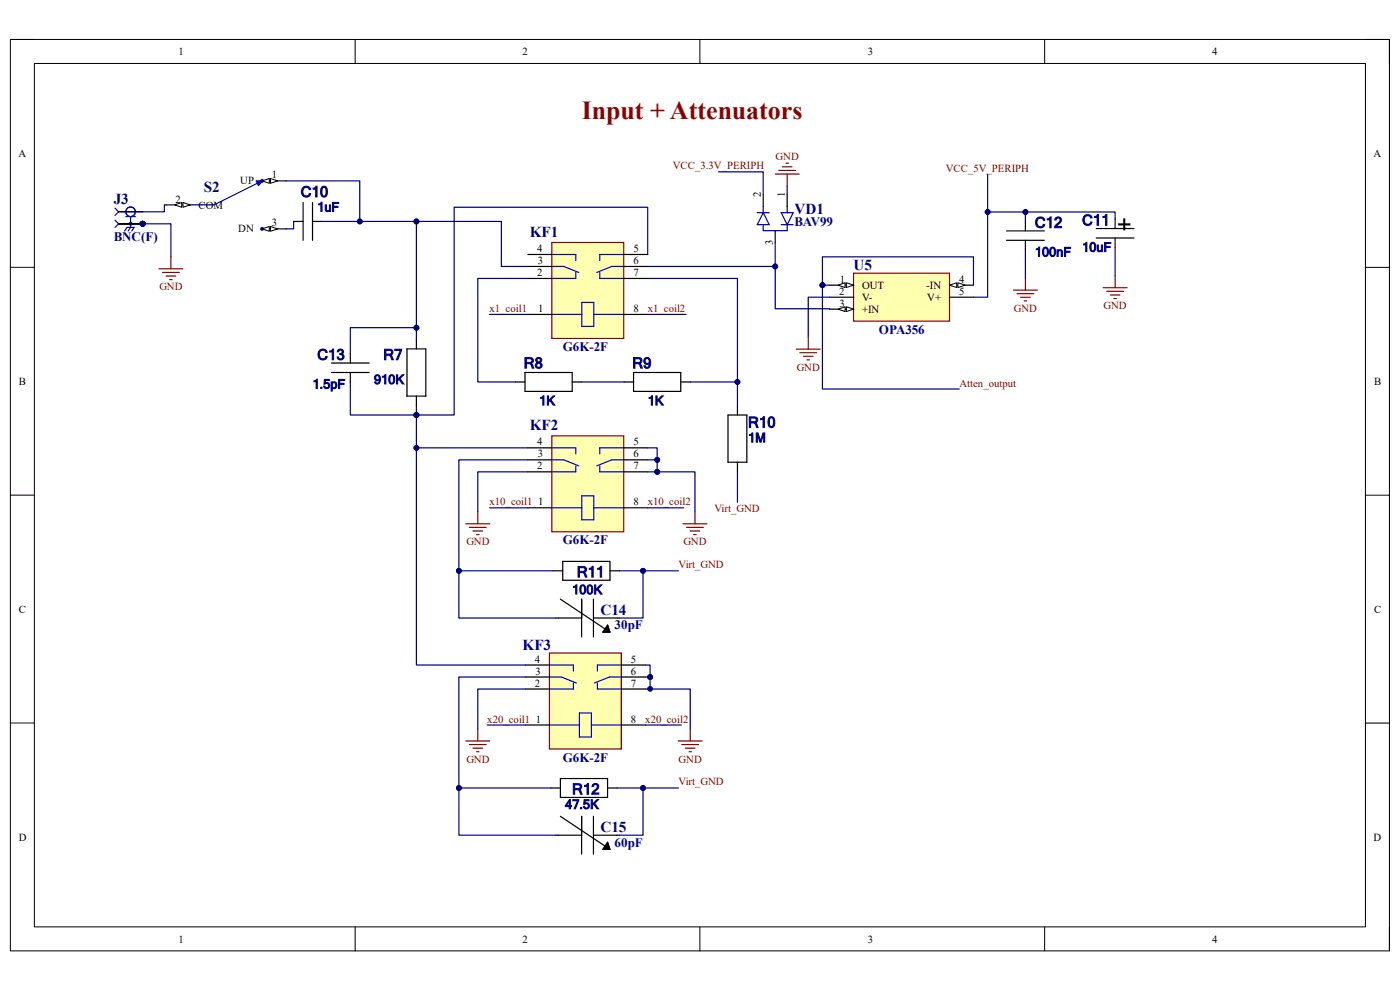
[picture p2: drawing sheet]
<svg xmlns="http://www.w3.org/2000/svg" width="297mm" height="210mm" viewBox="0 0 297 210" stroke-linecap="round" stroke-linejoin="round" font-family="sans-serif">
<path d="M2.2 8.4h292.6v193.3h-292.6z" fill="none" stroke="#000" stroke-width=".21"/>
<path d="M7.3 13.5h282.4v183.1h-282.4z" fill-rule="evenodd" fill="#fff"/>
<g fill="none" stroke="#000" stroke-width=".21">
<path d="M2.2 8.4h5.1M7.3 13.5h282.4v183.1h-282.4zM75.3 8.4v5.1M148.5 8.4v5.1M221.6 8.4v5.1M289.7 8.4h5.1v5.1M2.2 56.7h5.1M289.7 56.7h5.1M2.2 105h5.1M289.7 105.1h5.1M2.2 153.4h5.1M289.7 153.4h5.1"/>
<path d="M75.3 196.6v5.1M148.5 196.6v5.1M221.6 196.6v5.1M294.8 196.6v5.1"/>
</g>
<g fill="none" stroke="#000" stroke-width=".25">
<path d="M70.3 77h8M70.3 79h8M74.3 75v2M74.3 79v2M86.3 74h4v10h-4zM88.3 72v2M88.3 84v2M119.4 119.1h10v4h-10zM117.4 121.1h2M129.4 121.1h2M116.9 167.2h2M118.9 165.2h10v4h-10z"/>
<path d="M128.9 167.2h2"/>
</g>
<path d="M117.1 92.5h15.2v20.3h-15.2z" fill-rule="evenodd" fill="#ffffb0"/>
<path d="M117.1 92.5h15.2v20.3h-15.2z" fill="none" stroke="#800000" stroke-width=".25"/>
<path d="M117.1 97.6h2.5l3.2 1.2M117.1 95h5.1v1.3M122.2 98.8v1.3h-5.1M127.2 98.8v1.3h5.1M132.3 97.6h-2.5l-3.2 1.2M132.3 95h-5.1v1.3M117.1 107.7h6.3M123.4 105.2h2.6v5.1h-2.6zM126 107.7h6.3" fill="none" stroke="#00f" stroke-width=".25"/>
<path d="M112 95h5.1M112 97.6h5.1M132.3 95h5.1M132.3 97.6h5.1M112 100.1h5.1M112 107.7h5.1M132.3 100.1h5.1M132.3 107.7h5.1" fill="none" stroke="#000" stroke-width=".25"/>
<path d="M116.6 138.5h15.2v20.4h-15.2z" fill-rule="evenodd" fill="#ffffb0"/>
<path d="M116.6 138.5h15.2v20.4h-15.2z" fill="none" stroke="#800000" stroke-width=".25"/>
<path d="M116.6 153.8h6.3M116.6 143.6h2.5l3.2 1.3M116.6 141.1h5.1v1.3M121.7 144.9v1.3h-5.1M122.9 151.3h2.6v5h-2.6zM125.5 153.8h6.3M126.7 144.9v1.3h5.1M131.8 143.6h-2.5l-3.2 1.3M131.8 141.1h-5.1v1.3" fill="none" stroke="#00f" stroke-width=".25"/>
<g fill="none" stroke="#000" stroke-width=".25">
<path d="M62.3 47h2M64.3 43v8M66.3 47h2M66.3 43v8M154.4 88h4v10.1h-4zM156.4 86v2M156.4 98.1v2M111.5 141.1h5.1M111.5 143.6h5.1M111.5 146.2h5.1M111.5 153.8h5.1M131.8 141.1h5.1"/>
<path d="M131.8 143.6h5.1M131.8 146.2h5.1M131.8 153.8h5.1"/>
</g>
<path d="M117.1 51.4h15.2v20.4h-15.2z" fill-rule="evenodd" fill="#ffffb0"/>
<path d="M117.1 51.4h15.2v20.4h-15.2z" fill="none" stroke="#800000" stroke-width=".25"/>
<g fill="none" stroke="#00f" stroke-width=".25">
<path d="M117.1 56.5h2.5l3.2 1.3M117.1 54h5.1v1.3M122.2 57.8v1.3h-5.1M127.2 57.8v1.3h5.1M132.3 56.5h-2.5l-3.2 1.3M132.3 54h-5.1v1.3M160.6 45.1h2.6M161.9 45.1l1.3 2.6h-2.6zM161.9 47.7v1.2h5.1v-1.2M161.9 43.8v1.3M165.7 45.1h2.6l-1.3 2.6zM165.7 47.7h2.6"/>
<path d="M167 43.8v1.3M117.1 66.7h6.3M123.4 64.2h2.6v5h-2.6zM126 66.7h6.3"/>
</g>
<g fill="none" stroke="#000" stroke-width=".25">
<path d="M112 54h5.1M112 56.5h5.1M112 59.1h5.1M132.3 54h5.1M132.3 56.5h5.1M132.3 59.1h5.1M161.9 41.3v2.5M164.5 48.9v2.6M167 41.3v2.5M213.5 51h8.1M213.5 49h8.1M217.5 47v2"/>
<path d="M217.5 51v2M232.6 48.5h8M232.6 50.5h8M236.6 46.5v2M236.6 50.5v2M111.4 79h10v4h-10zM112 66.7h5.1M132.3 66.7h5.1M134.4 79h10v4h-10zM109.4 81h2M121.4 81h2M132.4 81h2"/>
<path d="M144.4 81h2M117.9 131.1h5.5M118.9 127.1l10.5 7M123.4 127.1v8M125.9 127.1v8M125.9 131.1h5.5M128.9 132.6l.5 1.5h-1.5zM117.9 177.2h5.5M118.9 173.2l10.5 7M123.4 173.2v8M125.9 173.2v8M125.9 177.2h5.5"/>
<path d="M128.9 178.7l.5 1.5h-1.5z"/>
</g>
<path d="M128.9 132.6l.5 1.5h-1.5zM128.9 178.7l.5 1.5h-1.5z" fill="#000"/>
<path d="M128.9 132.6l.5 1.5h-1.5zM128.9 178.7l.5 1.5h-1.5z" fill="none" stroke="#000" stroke-width=".21"/>
<circle cx="30.2" cy="47.5" r=".51" fill="#000080"/>
<circle cx="30.2" cy="47.5" r=".51" fill="none" stroke="#000080" stroke-width=".21"/>
<circle cx="30.2" cy="47.5" r=".51" fill="#000080"/>
<circle cx="30.2" cy="47.5" r=".51" fill="none" stroke="#000080" stroke-width=".21"/>
<circle cx="30.2" cy="47.5" r=".51" fill="#000080"/>
<circle cx="30.2" cy="47.5" r=".51" fill="none" stroke="#000080" stroke-width=".21"/>
<circle cx="30.2" cy="47.5" r=".51" fill="#000080"/>
<circle cx="30.2" cy="47.5" r=".51" fill="none" stroke="#000080" stroke-width=".21"/>
<g fill="none" stroke="#00f" stroke-width=".25">
<path d="M24.4 44.2l.8 .7M24.4 46.7l.8 .8M25.2 47.5h5M25.2 44.9l-.8 .8M25.2 44.9h5M25.2 47.5l-.8 .7M26.4 49l.5-.8h1.6l-.5 .8M26.7 45.9h2M27.7 45.9v2.3l-.5 .8"/>
<circle cx="27.7" cy="47.5" r=".25"/>
<circle cx="27.7" cy="44.9" r="1.02"/>
</g>
<path d="M25.2 44.9h5M25.2 47.5h5" fill="none" stroke="#000" stroke-width=".25"/>
<circle cx="30.2" cy="47.5" r=".51" fill="#000080"/>
<circle cx="30.2" cy="47.5" r=".51" fill="none" stroke="#000080" stroke-width=".21"/>
<path d="M25.2 47.5h5" fill="none" stroke="#000" stroke-width=".25"/>
<circle cx="30.2" cy="47.5" r=".51" fill="#000080"/>
<circle cx="30.2" cy="47.5" r=".51" fill="none" stroke="#000080" stroke-width=".21"/>
<path d="M25.2 47.5h5" fill="none" stroke="#000" stroke-width=".25"/>
<circle cx="30.2" cy="47.5" r=".51" fill="#000080"/>
<circle cx="30.2" cy="47.5" r=".51" fill="none" stroke="#000080" stroke-width=".21"/>
<path d="M25.2 47.5h5" fill="none" stroke="#000" stroke-width=".25"/>
<circle cx="30.2" cy="47.5" r=".51" fill="#000080"/>
<circle cx="30.2" cy="47.5" r=".51" fill="none" stroke="#000080" stroke-width=".21"/>
<path d="M181.1 58h20.3v10.1h-20.3z" fill-rule="evenodd" fill="#ffffb0"/>
<path d="M181.1 58h20.3v10.1h-20.3z" fill="none" stroke="#800000" stroke-width=".25"/>
<path d="M176 60.5h5.1" fill="none" stroke="#000" stroke-width=".25"/>
<path d="M179.6 60l1.5 .5-1.5 .5z" fill="#f8fcff"/>
<path d="M179.6 60l1.5 .5-1.5 .5z" fill="none" stroke="#000" stroke-width=".21"/>
<path d="M177.8 60.5l1.5-.5v1z" fill="#f8fcff"/>
<path d="M177.8 60.5l1.5-.5v1z" fill="none" stroke="#000" stroke-width=".21"/>
<path d="M201.4 60.5h5.1" fill="none" stroke="#000" stroke-width=".25"/>
<path d="M201.4 60.5l1.6-.5v1z" fill="#f8fcff"/>
<path d="M201.4 60.5l1.6-.5v1z" fill="none" stroke="#000" stroke-width=".21"/>
<path d="M203.2 60l1.5 .5-1.5 .5z" fill="#f8fcff"/>
<path d="M203.2 60l1.5 .5-1.5 .5z" fill="none" stroke="#000" stroke-width=".21"/>
<path d="M176 63h5.1M176 65.6h5.1M201.4 63h5.1" fill="none" stroke="#000" stroke-width=".25"/>
<path d="M179.6 65.1l1.5 .5-1.5 .5z" fill="#f8fcff"/>
<path d="M179.6 65.1l1.5 .5-1.5 .5z" fill="none" stroke="#000" stroke-width=".21"/>
<path d="M177.8 65.6l1.5-.5v1z" fill="#f8fcff"/>
<path d="M177.8 65.6l1.5-.5v1z" fill="none" stroke="#000" stroke-width=".21"/>
<g fill="none" stroke="#800000" stroke-width=".25">
<path d="M164.5 36.9h5M165.2 36.2h3.6M166 35.4h2M166.7 34.6h.6M167 36.9v2.6M33.7 57h5.1M34.5 57.8h3.5M35.2 58.6h2.1M36 59.3h.5M36.3 54.5v2.5M217.5 59v2.5M236.6 58.5v2.5"/>
<path d="M168.9 74.1h5.1M169.7 74.8h3.5M170.4 75.6h2.1M171.2 76.3h.5M171.5 71.5v2.6M215 61.5h5.1M215.8 62.3h3.5M216.5 63.1h2.1M217.3 63.8h.5M234 61h5.1M234.8 61.8h3.6M235.6 62.6h2"/>
<path d="M236.3 63.3h.5M98.8 111.1h5.1M99.6 111.9h3.5M100.3 112.6h2.1M101.1 113.4h.5M101.4 108.6v2.5M144.9 111.1h5.1M145.7 111.9h3.5M146.4 112.6h2M147.2 113.4h.5M147.4 108.6v2.5M98.8 157.2h5.1"/>
<path d="M99.6 158h3.5M100.3 158.7h2.1M101.1 159.5h.5M101.4 154.6v2.6M143.9 157.2h5.1M144.6 158h3.6M145.4 158.7h2M146.2 159.5h.5M146.4 154.6v2.6"/>
</g>
<path d="M137.4 107.7h7.6M103.4 153.8h8.1M111.5 143.6h-14.1v23.6h19.5" fill="none" stroke="#000080" stroke-width=".25"/>
<circle cx="97.4" cy="167.2" r=".51" fill="#000080"/>
<circle cx="97.4" cy="167.2" r=".51" fill="none" stroke="#000080" stroke-width=".21"/>
<path d="M103.9 107.7h8.1M131.4 121.1h12.5M136.9 153.8h7.6" fill="none" stroke="#000080" stroke-width=".25"/>
<circle cx="136.4" cy="121.1" r=".51" fill="#000080"/>
<circle cx="136.4" cy="121.1" r=".51" fill="none" stroke="#000080" stroke-width=".21"/>
<path d="M130.9 167.2h13" fill="none" stroke="#000080" stroke-width=".25"/>
<circle cx="136.4" cy="167.2" r=".51" fill="#000080"/>
<circle cx="136.4" cy="167.2" r=".51" fill="none" stroke="#000080" stroke-width=".21"/>
<path d="M88.3 72v-2.5h-14v5.5M156.4 100.1v6.5" fill="none" stroke="#000080" stroke-width=".25"/>
<circle cx="88.3" cy="69.5" r=".51" fill="#000080"/>
<circle cx="88.3" cy="69.5" r=".51" fill="none" stroke="#000080" stroke-width=".21"/>
<path d="M74.3 81v7h14" fill="none" stroke="#000080" stroke-width=".25"/>
<circle cx="88.3" cy="88" r=".51" fill="#000080"/>
<circle cx="88.3" cy="88" r=".51" fill="none" stroke="#000080" stroke-width=".21"/>
<path d="M88.3 86v2" fill="none" stroke="#000080" stroke-width=".25"/>
<circle cx="88.3" cy="88" r=".51" fill="#000080"/>
<circle cx="88.3" cy="88" r=".51" fill="none" stroke="#000080" stroke-width=".21"/>
<path d="M112 95h-23.7v46.1h23.2" fill="none" stroke="#000080" stroke-width=".25"/>
<circle cx="88.3" cy="95" r=".51" fill="#000080"/>
<circle cx="88.3" cy="95" r=".51" fill="none" stroke="#000080" stroke-width=".21"/>
<path d="M112 97.6h-14.6v23.5h20" fill="none" stroke="#000080" stroke-width=".25"/>
<circle cx="97.4" cy="121.1" r=".51" fill="#000080"/>
<circle cx="97.4" cy="121.1" r=".51" fill="none" stroke="#000080" stroke-width=".21"/>
<path d="M103.9 66.7h8.1M137.4 66.7h8.1M88.3 88v7" fill="none" stroke="#000080" stroke-width=".25"/>
<circle cx="88.3" cy="95" r=".51" fill="#000080"/>
<circle cx="88.3" cy="95" r=".51" fill="none" stroke="#000080" stroke-width=".21"/>
<circle cx="88.3" cy="88" r=".51" fill="#000080"/>
<circle cx="88.3" cy="88" r=".51" fill="none" stroke="#000080" stroke-width=".21"/>
<path d="M68.3 47h20" fill="none" stroke="#000080" stroke-width=".25"/>
<circle cx="76.3" cy="47" r=".51" fill="#000080"/>
<circle cx="76.3" cy="47" r=".51" fill="none" stroke="#000080" stroke-width=".21"/>
<circle cx="88.3" cy="47" r=".51" fill="#000080"/>
<circle cx="88.3" cy="47" r=".51" fill="none" stroke="#000080" stroke-width=".21"/>
<path d="M112 56.5h-5.6v-9.5h-18.1v22.5" fill="none" stroke="#000080" stroke-width=".25"/>
<circle cx="88.3" cy="69.5" r=".51" fill="#000080"/>
<circle cx="88.3" cy="69.5" r=".51" fill="none" stroke="#000080" stroke-width=".21"/>
<circle cx="88.3" cy="47" r=".51" fill="#000080"/>
<circle cx="88.3" cy="47" r=".51" fill="none" stroke="#000080" stroke-width=".21"/>
<path d="M137.9 143.6v2.5" fill="none" stroke="#000080" stroke-width=".25"/>
<circle cx="137.9" cy="146.1" r=".51" fill="#000080"/>
<circle cx="137.9" cy="146.1" r=".51" fill="none" stroke="#000080" stroke-width=".21"/>
<circle cx="137.9" cy="143.6" r=".51" fill="#000080"/>
<circle cx="137.9" cy="143.6" r=".51" fill="none" stroke="#000080" stroke-width=".21"/>
<path d="M136.9 141.1h1v2.5h-1" fill="none" stroke="#000080" stroke-width=".25"/>
<circle cx="137.9" cy="143.6" r=".51" fill="#000080"/>
<circle cx="137.9" cy="143.6" r=".51" fill="none" stroke="#000080" stroke-width=".21"/>
<path d="M137.4 59.1h19v26.9M217.5 53v6" fill="none" stroke="#000080" stroke-width=".25"/>
<circle cx="156.4" cy="81" r=".51" fill="#000080"/>
<circle cx="156.4" cy="81" r=".51" fill="none" stroke="#000080" stroke-width=".21"/>
<path d="M112 59.1h-10.6v21.9h8M236.6 52.5v6M123.4 81h9M97.4 121.1v10h20.5" fill="none" stroke="#000080" stroke-width=".25"/>
<circle cx="97.4" cy="121.1" r=".51" fill="#000080"/>
<circle cx="97.4" cy="121.1" r=".51" fill="none" stroke="#000080" stroke-width=".21"/>
<path d="M136.4 121.1v10h-5" fill="none" stroke="#000080" stroke-width=".25"/>
<circle cx="136.4" cy="121.1" r=".51" fill="#000080"/>
<circle cx="136.4" cy="121.1" r=".51" fill="none" stroke="#000080" stroke-width=".21"/>
<path d="M97.4 167.2v10h20.5" fill="none" stroke="#000080" stroke-width=".25"/>
<circle cx="97.4" cy="167.2" r=".51" fill="#000080"/>
<circle cx="97.4" cy="167.2" r=".51" fill="none" stroke="#000080" stroke-width=".21"/>
<path d="M136.4 167.2v10h-5" fill="none" stroke="#000080" stroke-width=".25"/>
<circle cx="136.4" cy="167.2" r=".51" fill="#000080"/>
<circle cx="136.4" cy="167.2" r=".51" fill="none" stroke="#000080" stroke-width=".21"/>
<path d="M137.4 54v-10h-41v44h-8.1" fill="none" stroke="#000080" stroke-width=".25"/>
<circle cx="88.3" cy="88" r=".51" fill="#000080"/>
<circle cx="88.3" cy="88" r=".51" fill="none" stroke="#000080" stroke-width=".21"/>
<path d="M209.5 37v8" fill="none" stroke="#000080" stroke-width=".25"/>
<circle cx="209.5" cy="45" r=".51" fill="#000080"/>
<circle cx="209.5" cy="45" r=".51" fill="none" stroke="#000080" stroke-width=".21"/>
<path d="M30.2 47.5h6.1v7" fill="none" stroke="#000080" stroke-width=".25"/>
<circle cx="30.2" cy="47.5" r=".51" fill="#000080"/>
<circle cx="30.2" cy="47.5" r=".51" fill="none" stroke="#000080" stroke-width=".21"/>
<path d="M174.5 60.5v-6h32v6" fill="none" stroke="#000080" stroke-width=".25"/>
<circle cx="174.5" cy="60.5" r=".51" fill="#000080"/>
<circle cx="174.5" cy="60.5" r=".51" fill="none" stroke="#000080" stroke-width=".21"/>
<path d="M174.5 60.5h1.5M176 63h-4.5v8.5" fill="none" stroke="#000080" stroke-width=".25"/>
<circle cx="174.5" cy="60.5" r=".51" fill="#000080"/>
<circle cx="174.5" cy="60.5" r=".51" fill="none" stroke="#000080" stroke-width=".21"/>
<path d="M164.5 56.5v9l11.5 .1" fill="none" stroke="#000080" stroke-width=".25"/>
<circle cx="164.5" cy="56.5" r=".51" fill="#000080"/>
<circle cx="164.5" cy="56.5" r=".51" fill="none" stroke="#000080" stroke-width=".21"/>
<path d="M164.5 51.5v5h-27.1" fill="none" stroke="#000080" stroke-width=".25"/>
<circle cx="164.5" cy="56.5" r=".51" fill="#000080"/>
<circle cx="164.5" cy="56.5" r=".51" fill="none" stroke="#000080" stroke-width=".21"/>
<path d="M174.5 60.5v22h29" fill="none" stroke="#000080" stroke-width=".25"/>
<circle cx="174.5" cy="60.5" r=".51" fill="#000080"/>
<circle cx="174.5" cy="60.5" r=".51" fill="none" stroke="#000080" stroke-width=".21"/>
<path d="M137.4 97.6h2" fill="none" stroke="#000080" stroke-width=".25"/>
<circle cx="139.4" cy="97.6" r=".51" fill="#000080"/>
<circle cx="139.4" cy="97.6" r=".51" fill="none" stroke="#000080" stroke-width=".21"/>
<path d="M217.5 45v2" fill="none" stroke="#000080" stroke-width=".25"/>
<circle cx="217.5" cy="45" r=".51" fill="#000080"/>
<circle cx="217.5" cy="45" r=".51" fill="none" stroke="#000080" stroke-width=".21"/>
<path d="M152.4 36.5h9.5v4.8M167 39.5v1.8M137.4 95h2v5.1h-2" fill="none" stroke="#000080" stroke-width=".25"/>
<circle cx="139.4" cy="100.1" r=".51" fill="#000080"/>
<circle cx="139.4" cy="100.1" r=".51" fill="none" stroke="#000080" stroke-width=".21"/>
<circle cx="139.4" cy="97.6" r=".51" fill="#000080"/>
<circle cx="139.4" cy="97.6" r=".51" fill="none" stroke="#000080" stroke-width=".21"/>
<path d="M139.4 100.1h8v8.5" fill="none" stroke="#000080" stroke-width=".25"/>
<circle cx="139.4" cy="100.1" r=".51" fill="#000080"/>
<circle cx="139.4" cy="100.1" r=".51" fill="none" stroke="#000080" stroke-width=".21"/>
<path d="M146.4 81h10M112 100.1h-10.6v8.5M111.5 146.2h-10.1v8.4M136.9 146.2h9.5v8.4" fill="none" stroke="#000080" stroke-width=".25"/>
<circle cx="156.4" cy="81" r=".51" fill="#000080"/>
<circle cx="156.4" cy="81" r=".51" fill="none" stroke="#000080" stroke-width=".21"/>
<path d="M236.6 46.5v-1.5h-27.1v18h-3" fill="none" stroke="#000080" stroke-width=".25"/>
<circle cx="209.5" cy="45" r=".51" fill="#000080"/>
<circle cx="209.5" cy="45" r=".51" fill="none" stroke="#000080" stroke-width=".21"/>
<circle cx="217.5" cy="45" r=".51" fill="#000080"/>
<circle cx="217.5" cy="45" r=".51" fill="none" stroke="#000080" stroke-width=".21"/>
<path d="M60.7 38.4h15.6v8.6M35.3 43.5h-.4v1.4h-4.7M62.3 47v1.6h-1.6" fill="none" stroke="#000080" stroke-width=".25"/>
<circle cx="76.3" cy="47" r=".51" fill="#000080"/>
<circle cx="76.3" cy="47" r=".51" fill="none" stroke="#000080" stroke-width=".21"/>
<path d="M55.6 38.4l-10.2 5.1h-5.1" fill="none" stroke="#00f" stroke-width=".25"/>
<path d="M54.3 38.4h1.3l-.8 1z" fill="#00f"/>
<g fill="none" stroke="#00f" stroke-width=".25">
<path d="M54.3 38.4h1.3l-.8 1z"/>
<circle cx="55.6" cy="38.4" r=".25"/>
<circle cx="55.6" cy="48.6" r=".25"/>
</g>
<path d="M55.6 38.4h5.1" fill="none" stroke="#000" stroke-width=".25"/>
<path d="M55.6 38.4l1.5-.5v1z" fill="#f8fcff"/>
<path d="M55.6 38.4l1.5-.5v1z" fill="none" stroke="#000" stroke-width=".21"/>
<path d="M57.4 37.9l1.5 .5-1.5 .5z" fill="#f8fcff"/>
<path d="M57.4 37.9l1.5 .5-1.5 .5z" fill="none" stroke="#000" stroke-width=".21"/>
<path d="M35.3 43.5h5" fill="none" stroke="#000" stroke-width=".25"/>
<path d="M38.8 43l1.5 .5-1.5 .5z" fill="#f8fcff"/>
<path d="M38.8 43l1.5 .5-1.5 .5z" fill="none" stroke="#000" stroke-width=".21"/>
<path d="M37 43.5l1.6-.5v1z" fill="#f8fcff"/>
<path d="M37 43.5l1.6-.5v1z" fill="none" stroke="#000" stroke-width=".21"/>
<path d="M55.6 48.6h5.1" fill="none" stroke="#000" stroke-width=".25"/>
<path d="M55.6 48.6l1.5-.6v1.1z" fill="#f8fcff"/>
<path d="M55.6 48.6l1.5-.6v1.1z" fill="none" stroke="#000" stroke-width=".21"/>
<path d="M57.4 48l1.5 .6-1.5 .5z" fill="#f8fcff"/>
<path d="M57.4 48l1.5 .6-1.5 .5z" fill="none" stroke="#000" stroke-width=".21"/>
<text font-size="5.5" fill="#980000" x="123.4" y="25.2">Input + Attenuators</text>
<text font-size="5.4" x="236.7" y="46" transform="rotate(90 236.7 46)">+</text>
<g font-size="3.2" fill="#000080">
<text x="43.3" y="40.8">S2</text>
<text x="24.1" y="43.2">J3</text>
<text x="168.5" y="45.4">VD1</text>
<text x="112.4" y="50.2">KF1</text>
<text x="181.1" y="57.2">U5</text>
<text x="112.4" y="91.3">KF2</text>
<text x="127.4" y="130.4">C14</text>
<text x="110.9" y="137.9">KF3</text>
<text x="127.4" y="176.4">C15</text>
</g>
<g font-size="3.1" fill="#000080">
<text x="63.8" y="41.8">C10</text>
<text x="229.6" y="47.8">C11</text>
<text x="219.5" y="48.3">C12</text>
<text x="67.3" y="76.3">C13</text>
<text x="81.3" y="76.3">R7</text>
<text x="111.1" y="78.1">R8</text>
<text x="134.2" y="78.1">R9</text>
<text x="158.7" y="90.7">R10</text>
<text x="122.4" y="122.4">R11</text>
<text x="121.4" y="168.5">R12</text>
</g>
<g font-size="2.8" fill="#000080">
<text x="24.1" y="51.2">BNC(F)</text>
<text x="168.5" y="48">BAV99</text>
<text x="186.5" y="70.9">OPA356</text>
<text x="119.4" y="74.4">G6K-2F</text>
<text x="119.4" y="115.4">G6K-2F</text>
<text x="130.4" y="133.5">30pF</text>
<text x="119.4" y="161.5">G6K-2F</text>
<text x="130.4" y="179.6">60pF</text>
</g>
<g font-size="2.7" fill="#000080">
<text x="67.3" y="44.9">1uF</text>
<text x="229.6" y="53.4">10uF</text>
<text x="219.5" y="54.4">100nF</text>
<text x="66.3" y="82.4">1.5pF</text>
<text x="79.3" y="81.4">910K</text>
<text x="114.4" y="85.9">1K</text>
<text x="137.4" y="85.9">1K</text>
<text x="158.7" y="93.8">1M</text>
<text x="121.4" y="126">100K</text>
<text x="119.9" y="171.6">47.5K</text>
</g>
<g font-size="2.3">
<text x="37.9" y="11.7">1</text>
<text x="110.9" y="11.7">2</text>
<text x="184.1" y="11.7">3</text>
<text x="257.1" y="11.7">4</text>
<text x="3.9" y="33.3">A</text>
<text x="291.4" y="33.3">A</text>
<text x="51" y="39.1">UP</text>
<text x="57.7" y="37.8">1</text>
<text x="161.4" y="41.8" transform="rotate(-90 161.4 41.8)">2</text>
<text x="166.5" y="41.8" transform="rotate(-90 166.5 41.8)">1</text>
<text x="37.3" y="43">2</text>
<text x="42.1" y="44.2">COM</text>
<text x="50.5" y="49.3">DN</text>
<text x="57.7" y="48">3</text>
<text x="114" y="53.5">4</text>
<text x="134.4" y="53.5">5</text>
<text x="164" y="51.9" transform="rotate(-90 164 51.9)">3</text>
<text x="114" y="58.5">2</text>
<text x="114.1" y="56">3</text>
<text x="134.4" y="56">6</text>
<text x="134.4" y="58.5">7</text>
<text x="178.2" y="60">1</text>
<text x="203.5" y="60">4</text>
<text x="178" y="62.5">2</text>
<text x="178.1" y="65.1">3</text>
<text x="182.9" y="61.3">OUT</text>
<text x="182.9" y="63.8">V-</text>
<text x="196.5" y="61.3">-IN</text>
<text x="196.7" y="63.8">V+</text>
<text x="203.5" y="62.5">5</text>
<text x="114.2" y="66.2">1</text>
<text x="134.4" y="66.2">8</text>
<text x="182.9" y="66.3">+IN</text>
<text x="4" y="81.6">B</text>
<text x="291.5" y="81.6">B</text>
<text x="114" y="94.5">4</text>
<text x="134.4" y="94.5">5</text>
<text x="114" y="99.6">2</text>
<text x="114.1" y="97">3</text>
<text x="134.4" y="97">6</text>
<text x="134.4" y="99.6">7</text>
<text x="114.2" y="107.2">1</text>
<text x="134.4" y="107.2">8</text>
<text x="4" y="130">C</text>
<text x="291.5" y="130">C</text>
<text x="113.5" y="140.5">4</text>
<text x="113.6" y="143.1">3</text>
<text x="133.9" y="140.5">5</text>
<text x="133.9" y="143.1">6</text>
<text x="113.5" y="145.7">2</text>
<text x="133.9" y="145.7">7</text>
<text x="113.7" y="153.3">1</text>
<text x="133.9" y="153.3">8</text>
<text x="4" y="178.3">D</text>
<text x="291.4" y="178.3">D</text>
<text x="37.9" y="199.9">1</text>
<text x="110.9" y="199.9">2</text>
<text x="184.1" y="199.9">3</text>
<text x="257.1" y="199.9">4</text>
</g>
<g font-size="2.3" fill="#800000">
<text x="142.7" y="35.9">VCC_3.3V_PERIPH</text>
<text x="164.5" y="33.9">GND</text>
<text x="200.7" y="36.4">VCC_5V_PERIPH</text>
<text x="33.8" y="61.6">GND</text>
<text x="234.1" y="65.6">GND</text>
<text x="103.8" y="66.2">x1_coil1</text>
<text x="137.4" y="66.2">x1_coil2</text>
<text x="215.1" y="66.1">GND</text>
<text x="169" y="78.6">GND</text>
<text x="203.5" y="82">Atten_output</text>
<text x="103.8" y="107.2">x10_coil1</text>
<text x="137.4" y="107.2">x10_coil2</text>
<text x="151.6" y="108.6">Virt_GND</text>
<text x="98.9" y="115.7">GND</text>
<text x="145" y="115.7">GND</text>
<text x="143.9" y="120.6">Virt_GND</text>
<text x="103.4" y="153.3">x20_coil1</text>
<text x="136.9" y="153.3">x20_coil2</text>
<text x="98.9" y="161.8">GND</text>
<text x="144" y="161.8">GND</text>
<text x="143.9" y="166.6">Virt_GND</text>
</g>
</svg>
